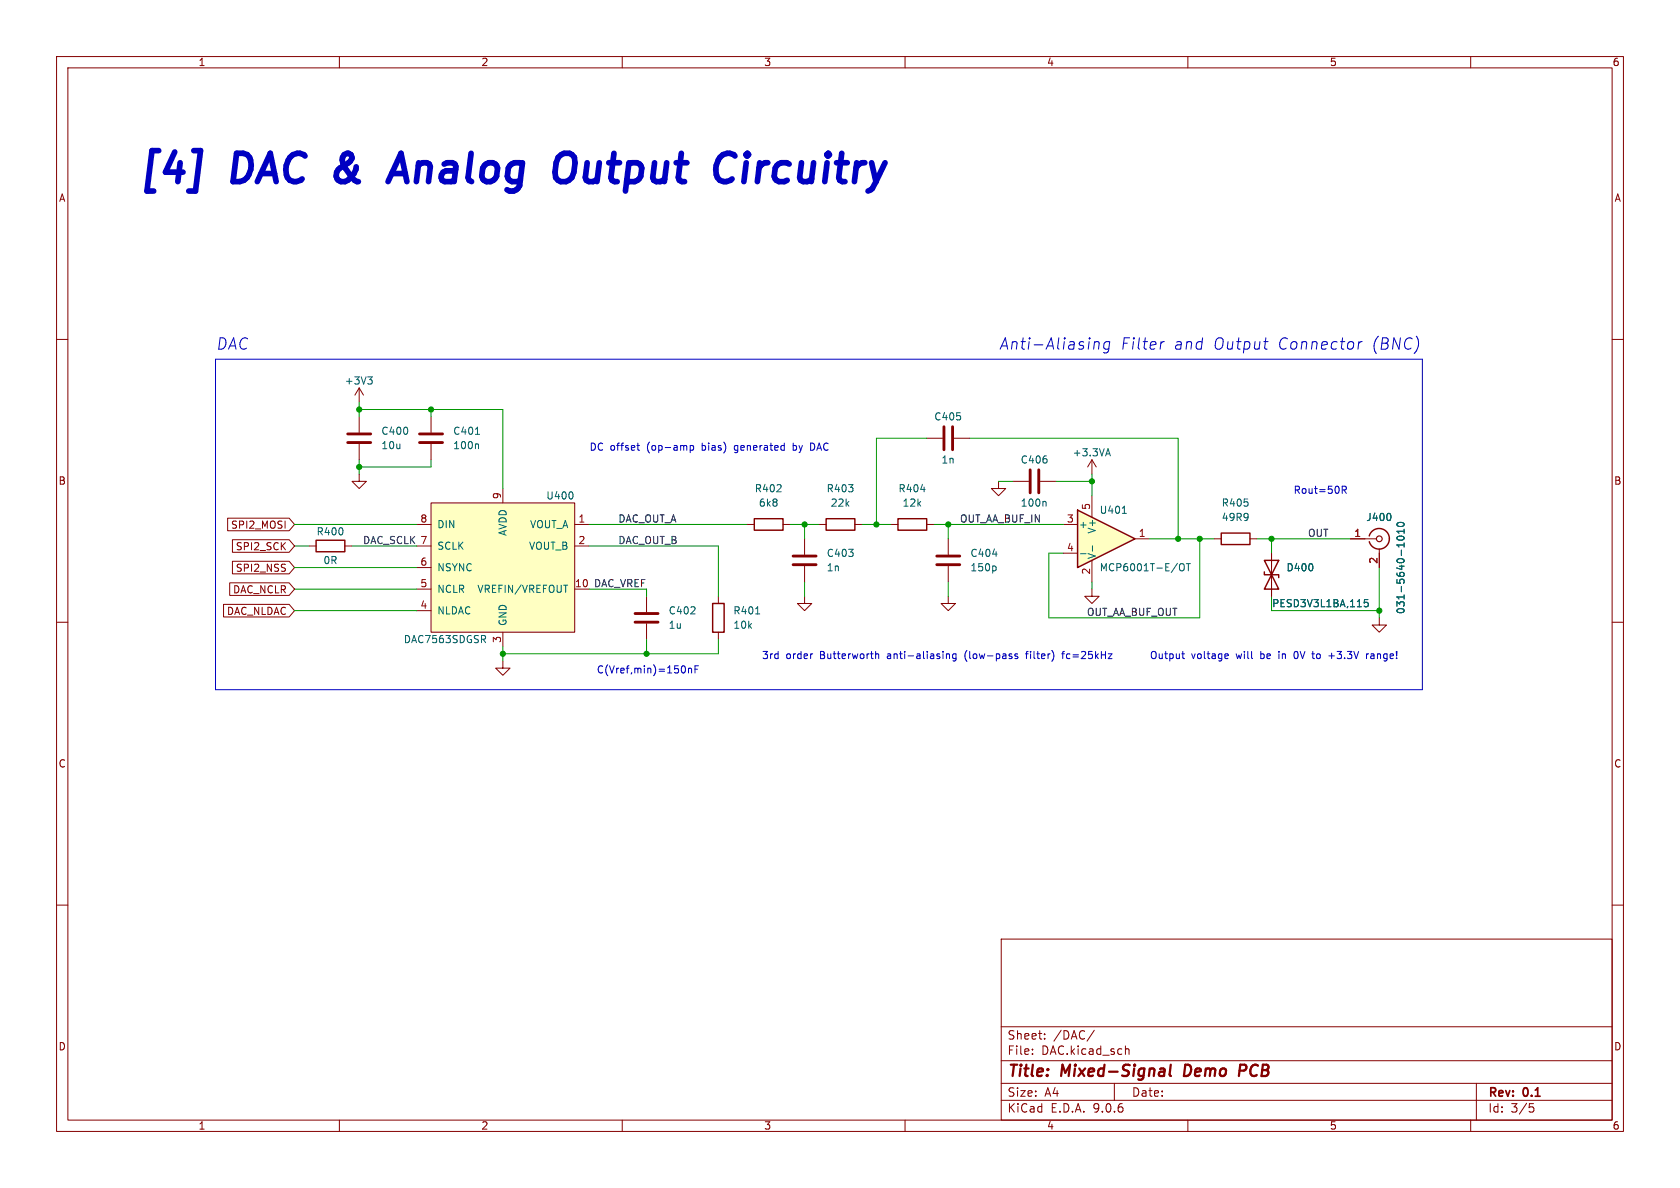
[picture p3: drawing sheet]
<svg xmlns="http://www.w3.org/2000/svg" width="297mm" height="210mm" viewBox="0 0 297 210" stroke-linecap="round" stroke-linejoin="round" font-family="sans-serif">
<g fill="none" stroke="#840000" stroke-width=".18">
<path d="M10 10h277v190h-277zM12 12h273v186h-273zM60 10v2M110 10v2M160 10v2M210 10v2M260 10v2M10 60h2M63.5 68.6l.8 1.3M63.5 68.6l-.8 1.3M63.5 68.6v2.5M76.2 73.7v2.8"/>
<path d="M76.2 78.5v2.8M285 60h2M54.6 96.5h1.3M61 96.5h1.2M63.5 83.8v1.3h-1.3l1.3 1.3 1.3-1.3h-1.3M167.6 95.3v2.7M214.6 95.3h1.3M221 95.3h1.2M10 110h2M167.6 105.4v1.3h1.3l-1.3 1.3-1.2-1.3h1.2M167.6 100.1v2.8M285 110h2"/>
<path d="M10 160h2M177 166h108v32h-108zM285 160h2M60 198v2M110 198v2M160 198v2M177 194.5h108M177 191.5h108M177 187.5h108M177 181.5h108M182.5 186.3v.1M182.5 185.5v.1"/>
<path d="M184.7 183.6v.1M184.7 182.8v.1M193.5 182.1l-1.3 2M197 191.5v3M199 185.5l.2-.1 .3 .1 .1 .9M210 198v2M260 198v2M261 191.5v6.5M270.4 195.1h.7M270.5 195.7h.4l.3 .3-.2 .5-.5 .1"/>
</g>
<path d="M207 188.2l-.2 1.7 .2 .3M209.6 188.2l-.3 2h.5M220 188.2h-.7l-.3 2M220.1 189.2l-1 .1" fill="none" stroke="#840000" stroke-width=".4"/>
<path d="M74.2 76.7h4M74.2 78.2h4M165.6 98.3h4.1M165.6 99.8h4.1" fill="none" stroke="#840000" stroke-width=".51"/>
<path d="M65 66.6h.8l-.4 .5M65.6 67.1l.2 .2v.3l-.2 .3M84.1 76.8h.7M84.4 78.5l.2 .2v.6M175.5 97.9h.8M175.9 100.1l.2 .2v.4l-.2 .2" fill="none" stroke="#006464" stroke-width=".18"/>
<path d="M55.9 95.5h5.1v2h-5.1zM215.9 94.2h5.1v2.1h-5.1z" fill="none" stroke="#840000" stroke-width=".25"/>
<path d="M190.5 90.2l10.2 5.1-10.2 5z" fill="#ffffc2"/>
<path d="M133.3 91.7h5.1v2h-5.1zM146 91.7h5.1v2h-5.1zM158.7 91.7h5.1v2h-5.1zM190.5 90.2l10.2 5.1-10.2 5zM223.5 99.1l2.6 5h-2.6l2.6-5zM242.1 94.7a1.82 1.82 0 0 1 2-1.3 1.82 1.82 0 0 1 1.5 1.9M245.6 95.3a1.81 1.81 0 0 1-1.5 1.7 1.81 1.81 0 0 1-2-1.2M223.5 101.1v.5h2.6v.5" fill="none" stroke="#840000" stroke-width=".25"/>
<g fill="none" stroke="#840000" stroke-width=".18">
<path d="M63.5 73.7v2.8M63.5 78.5v2.8M163.8 77.5h2.8M168.7 77.5h2.7M132.1 92.7h1.2M138.4 92.7h1.3M144.8 92.7h1.2M151.1 92.7h1.3M157.5 92.7h1.2M163.8 92.7h1.3M176.5 85.1v1.3h1.3l-1.3 1.2-1.2-1.2h1.2M179.1 85.1h2.8"/>
<path d="M183.9 85.1h2.8M188 92.7h2.5M188 97.8h2.5M193 81.3v2.5M193 87.6v3.8M193 99.1v3.8M193 81.3l-.7 1.3M193 81.3l.8 1.3M200.7 95.3h2.5M224.8 97.8v7.6M238.8 95.3h4.5M243.8 97v3.3"/>
<path d="M193 104.1v1.3h1.3l-1.3 1.3-1.2-1.3h1.2M243.8 109.2v1.3h1.3l-1.3 1.3-1.2-1.3h1.2"/>
</g>
<g fill="none" stroke="#006464" stroke-width=".18">
<path d="M195.9 79.3l.4 1.3M162.8 86.5h.8M184.7 88.6l.2 .2v.7M191 97.9h1M193.1 96.5v.9M195.6 80.2h.6M198.4 90.7h.7M208.6 99.8l.2-.2a.43 .43 0 0 1 .6 .5v.4a.43 .43 0 0 1-.3 .4 .43 .43 0 0 1-.5-.2M209.7 99.6h.7M210.1 99.6v1.3M245.8 90.9l.1 .3-.1 .7M247 92.5a.75 .75 0 0 1 1.2 .3 .72 .72 0 0 1-1.2-.2z"/>
<path d="M247 94.9a.75 .75 0 0 1 1.2 .3 .72 .72 0 0 1-1.2-.1zM248.2 93.6v.7M248.2 96v.7M248.2 93.9h-1.2l.3 .4M241.8 106h-.6v.6l.2-.1h.4l.1 .2-.1 .4-.1 .2-.5-.2"/>
</g>
<circle cx="243.8" cy="95.3" r=".51" fill="none" stroke="#840000" stroke-width=".2"/>
<path d="M61.5 76.7h4M61.5 78.2h4M166.9 75.4v4.1M168.4 75.4v4.1M182.1 83.1v4M183.6 83.1v4" fill="none" stroke="#840000" stroke-width=".51"/>
<path d="M76.2 88.9h25.4v22.9h-25.4z" fill="#ffffc2"/>
<g fill="none" stroke="#840000" stroke-width=".18">
<path d="M40.2 91.6h10.9l1 1.1-1 1.1h-10.9zM41.1 99.2h10l1 1.1-1 1.1h-10zM41.1 95.4h10l1 1.1-1 1.1h-10zM73.7 92.7h2.5M73.7 96.5h2.5M76.2 88.9h25.4v22.9h-25.4zM88.9 86.4v2.5M101.6 92.7h2.5M101.6 96.5h2.5M142.2 95.3v2.7M224.8 97.8v2.5M238.8 95.3h2.5"/>
<path d="M243.8 97.8v2.5M39.5 106.8h11.6l1 1.2-1 1.1h-11.6zM40.6 103h10.5l1 1.1-1 1.2h-10.5zM73.7 104.1h2.5M73.7 100.3h2.5M73.7 108h2.5M88.9 116.8v1.3h-1.3l1.3 1.3 1.3-1.3h-1.3M88.9 111.8v2.5M101.6 104.1h2.5M114.3 105.4v2.8M114.3 110.2v2.8M127 105.4v1.3"/>
<path d="M127 111.8v1.2M142.2 105.4v1.3h1.3l-1.3 1.3-1.2-1.3h1.2M142.2 100.1v2.8M224.8 102.9v2.5"/>
</g>
<path d="M101.2 87.2v.8M245.8 90.9l.1 .3-.1 .7M247 92.5a.75 .75 0 0 1 1.2 .3 .72 .72 0 0 1-1.2-.2zM247 94.9a.75 .75 0 0 1 1.2 .3 .72 .72 0 0 1-1.2-.1zM248.2 93.6v.7M248.2 96v.7M248.2 93.9h-1.2l.3 .4M85.4 113l.4 .6M85.8 112.5v.4M99.6 103.4h.8M133.6 108.5h.7M241.8 106h-.6v.6l.2-.1h.4l.1 .2-.1 .4-.1 .2-.5-.2" fill="none" stroke="#006464" stroke-width=".18"/>
<path d="M140.2 98.3h4.1M140.2 99.8h4.1M112.3 108.5h4M112.3 110h4" fill="none" stroke="#840000" stroke-width=".51"/>
<path d="M126 106.7h2v5.1h-2z" fill="none" stroke="#840000" stroke-width=".25"/>
<g fill="none" stroke="#0000c2" stroke-width=".18">
<path d="M38.1 63.5h213.4v58.4h-213.4zM112.6 78.7h.5M112.8 78.3v1.1l.3 .2M122 78.8l.4-.1 .2 .3-.1 .5h-.5M122 78.7v1.3M140.2 78.3v1.3M140.2 79.5l.1 .1M140.3 78.7l-.1 .1M143.8 78.4l-.5-.1v1.3l.5-.1M193.5 60.6a.49 .49 0 0 1 .8 .1l-.1 1M193.5 60.4l-.2 1.3M196.2 60.5a.66 .66 0 0 0-1 .3l-.1 .5 .2 .3 .1 .1 .6-.1"/>
<path d="M196.2 60.4l-.2 1.6a.6 .6 0 0 1-.9 .3M205.8 60.4l-.4 .1M223.4 60.4h.8M240.2 60.4l-.1 1.3M240.8 60.4l-.4 .1-.2 .3M237.3 86.6h.6l.1-.2v-.3l-.7-.2v1.3M237.6 86.6l.4 .6M121.1 117.8l.1 .4-.1 .6M121.7 118.1v.9M121.7 118.2l.2-.1 .3 .1 .1 .8M122.9 118.3h.4M123.5 117.7h-.6v1.3"/>
<path d="M154.8 115.7l.2-.1h.3v.8M154.8 115.2v1.2M167.3 115.7l.2-.1h.3l.1 .8M167.3 115.6v.8M169 115.6h-.4l-.2 .2 .1 .6h.5M169 115.6v1l-.2 .2h-.3M179.9 115.6h-.3l-.2 .2 .1 .1 .4 .2v.3h-.5M181.3 115.6h.5M181.5 115.2v1.2M187.7 115.6h.5M188.2 115.2l-.3 .1v1.1M208.9 115.6h.5"/>
<path d="M209.1 115.2v1l.3 .2M216.7 115.6h.4v.3l-.6 .1M217.1 116.4h-.4M228.9 115.2l-.1 .4 .1 .8M231.9 115.6h.5M232.1 116.4h.3M234.9 115.9h1M241.6 115.6v.8M241.9 115.6l-.3 .2M242.4 116v.4"/>
</g>
<g fill="none" stroke="#009600" stroke-width=".18">
<path d="M63.5 71.1v2.6M63.5 72.4h25.4v14M76.2 72.4v1.3M163.8 77.5h-8.9v15.2M171.4 77.5h36.9v17.8M52.1 92.7h21.6M52.1 96.5h2.5M62.2 96.5h11.5M63.5 81.3v2.5M76.2 81.3v1.3h-12.7M104.1 92.7h28M104.1 96.5h22.9v8.9"/>
<path d="M139.7 92.7h5.1M142.2 92.7v2.6M152.4 92.7h5.1M165.1 92.7h22.9M167.6 92.7v2.6M176.5 85.1h2.6M186.7 85.1h6.3M193 83.8v3.8M203.2 95.3h11.4M212.1 95.3v13.9h-26.7v-11.4h2.6M222.2 95.3h16.6M224.8 95.3v2.5"/>
<path d="M52.1 104.1h21.6M52.1 100.3h21.6M52.1 108h21.6M88.9 114.3v2.5M104.1 104.1h10.2v1.3M114.3 113v2.6M127 113v2.6h-38.1M142.2 102.9v2.5M167.6 102.9v2.5M193 102.9v1.2M224.8 105.4v2.6h19M243.8 100.3v8.9"/>
</g>
<path d="M68.6 32.1l2.3-5 1 5M69.3 30.7h2.3M99.7 27.1h1l.4 .2 .4 .5 .2 1-.2 1.6a1.92 1.92 0 0 1-2.4 1.7M131.9 28.8l-.4 3.3M132.1 27.1v.5M132.1 27.1l-.2 .2 .2 .3M132.1 27.1l.2 .2-.2 .3" fill="none" stroke="#0000c2" stroke-width="1"/>
<g fill="#009600" stroke="#009600" stroke-width=".18">
<circle cx="63.5" cy="72.4" r=".46"/>
<circle cx="76.2" cy="72.4" r=".46"/>
<circle cx="88.9" cy="115.6" r=".46"/>
<circle cx="114.3" cy="115.6" r=".46"/>
<circle cx="154.9" cy="92.7" r=".46"/>
<circle cx="142.2" cy="92.7" r=".46"/>
<circle cx="193" cy="85.1" r=".46"/>
<circle cx="208.3" cy="95.3" r=".46"/>
<circle cx="167.6" cy="92.7" r=".46"/>
<circle cx="63.5" cy="82.6" r=".46"/>
<circle cx="224.8" cy="95.3" r=".46"/>
<circle cx="212.1" cy="95.3" r=".46"/>
<circle cx="243.8" cy="108" r=".46"/>
</g>
<g font-size="7" fill="#0000c2">
<text x="24.1" y="32.8">[4]</text>
<text x="41.4" y="32.8">DAC &amp;</text>
<text x="73.5" y="32.8">Analog</text>
<text x="104.3" y="32.8">Output</text>
<text x="134.7" y="32.8">Circuitry</text>
</g>
<g font-size="2.8" fill="#0000c2">
<text x="38.1" y="62">DAC</text>
<text x="176.5" y="62">Anti-Aliasing</text>
<text x="198" y="62">Filter</text>
<text x="207.4" y="62">and</text>
<text x="214.4" y="62">Output</text>
<text x="225.9" y="62">Connector</text>
<text x="242.5" y="62">(BNC)</text>
</g>
<g font-size="2.8" fill="#840000">
<text x="178" y="190.9">Title:</text>
<text x="187.7" y="190.9">Mixed-Signal</text>
<text x="210.2" y="190.9">Demo</text>
<text x="220.7" y="190.9">PCB</text>
</g>
<g font-size="2.1" fill="#840000">
<text x="178" y="184">Sheet:</text>
<text x="186.2" y="184">/DAC/</text>
<text x="178" y="186.7">File:</text>
<text x="184.1" y="186.7">DAC.kicad_sch</text>
<text x="178" y="196.9">KiCad</text>
<text x="178" y="194.1">Size:</text>
<text x="184.7" y="194.1">A4</text>
<text x="185.7" y="196.9">E.D.A.</text>
<text x="193.3" y="196.9">9.0.6</text>
<text x="200" y="194.1">Date:</text>
<text x="263" y="194.3">Rev:</text>
<text x="263" y="196.9">Id:</text>
<text x="267.1" y="196.9">3/5</text>
<text x="269.4" y="194.3">0.1</text>
</g>
<g font-size="1.8" fill="#840000">
<text x="35" y="11.9">1</text>
<text x="85" y="11.9">2</text>
<text x="135" y="11.9">3</text>
<text x="185" y="11.9">4</text>
<text x="235" y="11.9">5</text>
<text x="285" y="11.9">6</text>
<text x="10.3" y="35.9">A</text>
<text x="285.3" y="35.9">A</text>
<text x="10.3" y="85.9">B</text>
<text x="285.3" y="85.9">B</text>
<text x="40.7" y="93.7">SPI2_MOSI</text>
<text x="41.6" y="101.3">SPI2_NSS</text>
<text x="41.6" y="97.5">SPI2_SCK</text>
<text x="41.1" y="105.1">DAC_NCLR</text>
<text x="40" y="108.9">DAC_NLDAC</text>
<text x="10.3" y="135.9">C</text>
<text x="285.3" y="135.9">C</text>
<text x="10.3" y="185.9">D</text>
<text x="285.3" y="185.9">D</text>
<text x="35" y="199.9">1</text>
<text x="85" y="199.9">2</text>
<text x="135" y="199.9">3</text>
<text x="185" y="199.9">4</text>
<text x="235" y="199.9">5</text>
<text x="285" y="199.9">6</text>
</g>
<g font-size="1.8" fill="#006464">
<text x="60.9" y="68.2">+3V3</text>
<text x="67.3" y="77.1">C400</text>
<text x="80" y="77.1">C401</text>
<text x="165.1" y="74.5">C405</text>
<text x="67.3" y="79.6">10u</text>
<text x="80" y="79.6">100n</text>
<text x="166.3" y="82.1">1n</text>
<text x="180.3" y="82.1">C406</text>
<text x="189.6" y="80.9">+3.3VA</text>
<text x="96.5" y="88.5">U400</text>
<text x="133.3" y="87.2">R402</text>
<text x="134.1" y="89.8">6k8</text>
<text x="146" y="87.2">R403</text>
<text x="146.8" y="89.8">22k</text>
<text x="158.7" y="87.2">R404</text>
<text x="159.5" y="89.8">12k</text>
<text x="180.3" y="89.8">100n</text>
<text x="215.9" y="89.8">R405</text>
<text x="55.9" y="94.8">R400</text>
<text x="77.2" y="93.6">DIN</text>
<text x="89.8" y="94.8" transform="rotate(-90 89.8 94.8)">AVDD</text>
<text x="93.6" y="93.6">VOUT_A</text>
<text x="190.6" y="93.6">+</text>
<text x="193.9" y="94.4" transform="rotate(-90 193.9 94.4)">V+</text>
<text x="194.3" y="91">U401</text>
<text x="215.9" y="92.3">49R9</text>
<text x="241.4" y="92.3">J400</text>
<text x="57.1" y="99.9">0R</text>
<text x="77.2" y="97.4">SCLK</text>
<text x="77.2" y="101.2">NSYNC</text>
<text x="93.4" y="97.4">VOUT_B</text>
<text x="146.1" y="98.7">C403</text>
<text x="146.1" y="101.2">1n</text>
<text x="171.5" y="98.7">C404</text>
<text x="171.5" y="101.2">150p</text>
<text x="193.9" y="98.9" transform="rotate(-90 193.9 98.9)">V-</text>
<text x="194.3" y="101.2">MCP6001T-E/OT</text>
<text x="227.3" y="101.2">D400</text>
<text x="77.2" y="105">NCLR</text>
<text x="84.3" y="105">VREFIN/VREFOUT</text>
<text x="224.8" y="107.5">PESD3V3L1BA,115</text>
<text x="71.3" y="113.9">DAC7563SDGSR</text>
<text x="77.2" y="108.8">NLDAC</text>
<text x="89.8" y="110.7" transform="rotate(-90 89.8 110.7)">GND</text>
<text x="118.1" y="108.8">C402</text>
<text x="118.1" y="111.4">1u</text>
<text x="129.5" y="108.8">R401</text>
<text x="129.5" y="111.4">10k</text>
<text x="248.5" y="108.7" transform="rotate(-90 248.5 108.7)">031-5640-1010</text>
</g>
<g font-size="1.8" fill="#0000c2">
<text x="104.1" y="79.8">DC offset</text>
<text x="114.5" y="79.8">(op-amp</text>
<text x="124.3" y="79.8">bias)</text>
<text x="130.3" y="79.8">generated</text>
<text x="140.8" y="79.8">by</text>
<text x="144.1" y="79.8">DAC</text>
<text x="228.6" y="87.4">Rout=50R</text>
<text x="105.4" y="119.1">C(Vref,min)=150nF</text>
<text x="134.6" y="116.6">3rd</text>
<text x="138.9" y="116.6">order</text>
<text x="145.1" y="116.6">Butterworth</text>
<text x="157.1" y="116.6">anti-aliasing</text>
<text x="171" y="116.6">(low-pass</text>
<text x="182.1" y="116.6">filter)</text>
<text x="188.7" y="116.6">fc=25kHz</text>
<text x="203.2" y="116.6">Output</text>
<text x="210.6" y="116.6">voltage</text>
<text x="218.7" y="116.6">will</text>
<text x="223.1" y="116.6">be</text>
<text x="226.5" y="116.6">in</text>
<text x="229.4" y="116.6">0V</text>
<text x="232.9" y="116.6">to</text>
<text x="235.9" y="116.6">+3.3V</text>
<text x="242.8" y="116.6">range!</text>
</g>
<g font-size="1.8" fill="#a90000">
<text x="88.6" y="88.3" transform="rotate(-90 88.6 88.3)">9</text>
<text x="74.2" y="92.5">8</text>
<text x="102.2" y="92.5">1</text>
<text x="188.5" y="92.5">3</text>
<text x="192.8" y="90.2" transform="rotate(-90 192.8 90.2)">5</text>
<text x="201.2" y="95">1</text>
<text x="239.3" y="95">1</text>
<text x="74.2" y="100.1">6</text>
<text x="102.2" y="96.3">2</text>
<text x="188.5" y="97.5">4</text>
<text x="192.8" y="101.7" transform="rotate(-90 192.8 101.7)">2</text>
<text x="243.6" y="99.8" transform="rotate(-90 243.6 99.8)">2</text>
<text x="74.2" y="103.9">5</text>
<text x="74.2" y="107.7">4</text>
<text x="101.6" y="103.9">10</text>
<text x="88.6" y="113.7" transform="rotate(-90 88.6 113.7)">3</text>
</g>
<g font-size="1.8" fill="#0f0f0f">
<text x="109.2" y="92.4">DAC_OUT_A</text>
<text x="169.6" y="92.4">OUT_AA_BUF_IN</text>
<text x="231.1" y="95">OUT</text>
<text x="64.1" y="96.3">DAC_SCLK 7</text>
<text x="109.2" y="96.3">DAC_OUT_B</text>
<text x="104.9" y="103.9">DAC_VREF</text>
<text x="192.1" y="109">OUT_AA_BUF_OUT</text>
</g>
</svg>
